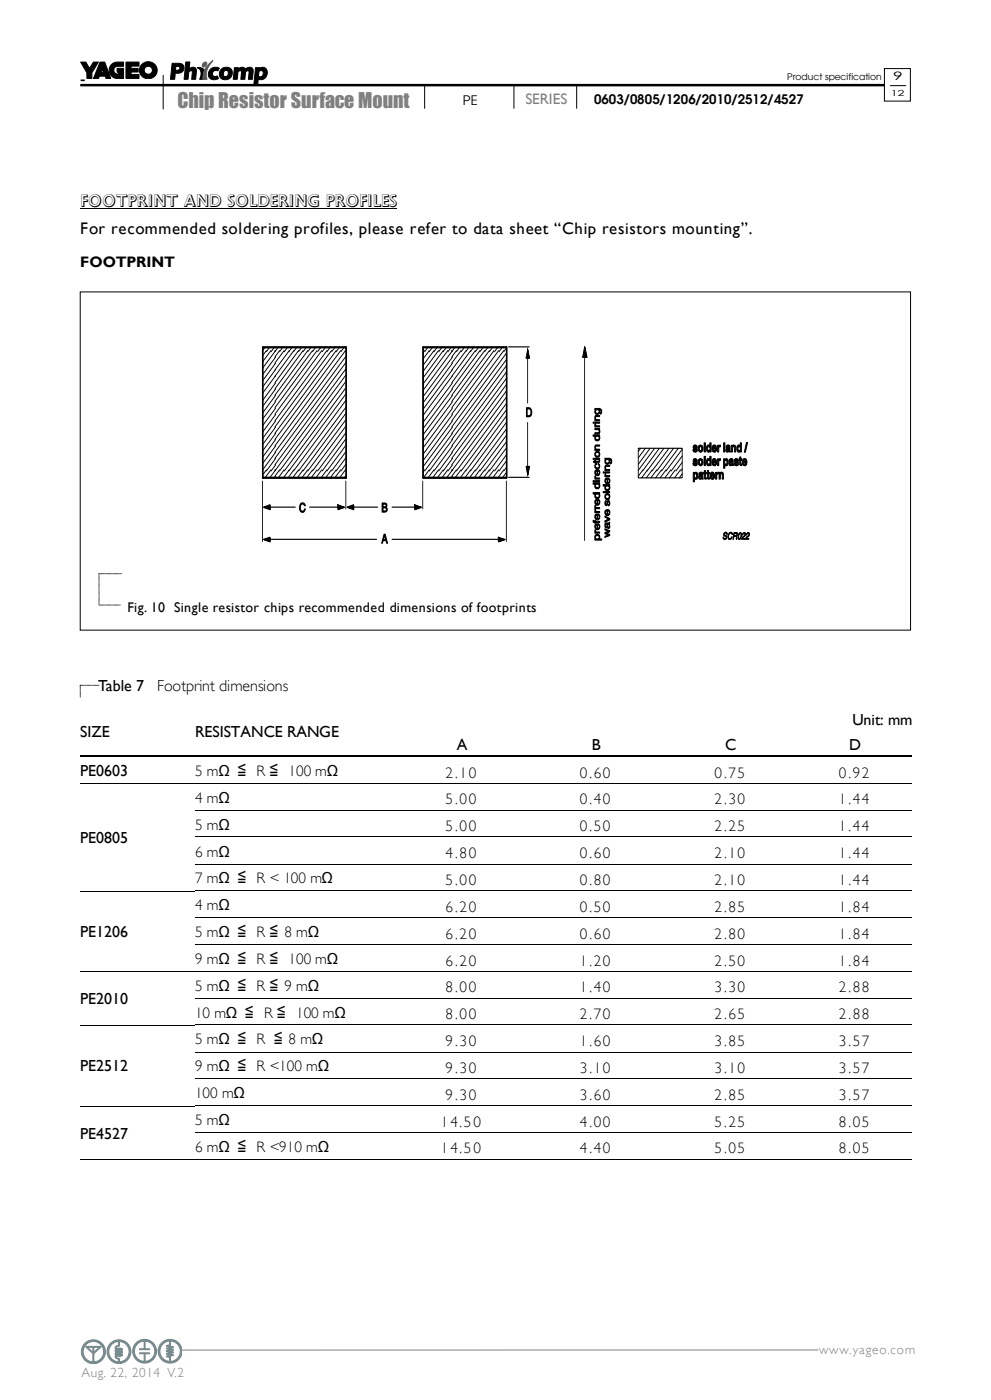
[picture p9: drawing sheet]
<svg xmlns="http://www.w3.org/2000/svg" width="210mm" height="297mm" viewBox="0 0 210 297" stroke-linecap="round" stroke-linejoin="round" font-family="sans-serif">
<path d="M173.4 286.4h-140" fill="none" stroke="#808080" stroke-width=".21"/>
<g fill="#fff" stroke="#fff" stroke-width=".21">
<path d="M34.2 285a2.46 2.46 0 0 1 2.4-.8 2.46 2.46 0 0 1 1.8 1.8 2.75 2.75 0 0 1-.7 2.6 2.53 2.53 0 0 1-3.4-.1 2.53 2.53 0 0 1-.1-3.5z" fill-rule="evenodd"/>
<circle cx="30.6" cy="286.7" r="2.53"/>
<circle cx="25.2" cy="286.8" r="2.53"/>
<circle cx="19.8" cy="286.8" r="2.55"/>
</g>
<g fill="#718e95" stroke="#718e95" stroke-width=".21">
<path d="M24.8 287.5h.9zM24.8 286.9h.9zM24.8 286.3h.9zM25.3 284.6l-.1 1a.44 .44 0 0 0-.5 .6 .95 .95 0 0 1 1.3 .1l-.7 .3-.6-.2-.1 .3a1.09 1.09 0 0 1 1.4 .3l-.7 .2-.6-.2-.1 .3a1.11 1.11 0 0 1 1.4 .2l-.7 .3-.6-.2a.51 .51 0 0 0 .6 .6v.7a2.15 2.15 0 0 0 2.1-2.1 2.15 2.15 0 0 0-2.1-2.2zM23.7 285.3a2.16 2.16 0 0 0-.5 2.3 2.16 2.16 0 0 0 1.9 1.3v-.6a.66 .66 0 0 1-.6-.9l-.1-.8 .1-.3a.57 .57 0 0 1 0-.7 .57 .57 0 0 1 .6-.2v-.8l-.8 .2zM22.7 286.8a2.53 2.53 0 0 1 5 0 2.53 2.53 0 0 1-5 0z" fill-rule="evenodd"/>
<path d="M19.9 285.8v1.1l1.1-1.1zM18.6 285.8l1.1 1.1v-1.1zM18.3 285.2a2.16 2.16 0 0 0-.5 2.3 2.16 2.16 0 0 0 1.9 1.4v-1.7l-1.5-1.5 3.2-.1v.2l-1.5 1.4v1.7a2.17 2.17 0 0 0 1.9-3 2.17 2.17 0 0 0-3.5-.7zM17.3 286.8a2.55 2.55 0 0 1 5 0 2.55 2.55 0 0 1-5 0z" fill-rule="evenodd"/>
<path d="M29.1 285.2a2.15 2.15 0 0 0-.5 2.3 2.15 2.15 0 0 0 2 1.3v-1.6h-1v-.2h2.1v.2h-.9v1.6a2.15 2.15 0 0 0 2-2.1 2.15 2.15 0 0 0-2-2.2v1.6h.9v.2h-2.1v-.2h1v-1.6l-.9 .2zM28.1 286.7a2.55 2.55 0 0 1 5.1 0 2.55 2.55 0 0 1-5.1 0z" fill-rule="evenodd"/>
<path d="M36.1 284.5v.9l-.3 .1 1 .3-.9 .3 .9 .3-.9 .2 .9 .3-.9 .3 .9 .3-1 .3h.3v1a2.15 2.15 0 0 0 2.1-2.1 2.15 2.15 0 0 0-2.1-2.2zM34.5 285.2a2.15 2.15 0 0 0-.5 2.3 2.15 2.15 0 0 0 1.9 1.3v-.8l-.7-.2 1-.3-1-.3 1-.3-1-.3 1-.2-1-.3 1-.3-.9-.2 .6-.3v-.8l-.8 .2zM34.2 285a2.46 2.46 0 0 1 2.4-.8 2.46 2.46 0 0 1 1.8 1.8 2.75 2.75 0 0 1-.7 2.6 2.53 2.53 0 0 1-3.4-.1 2.53 2.53 0 0 1-.1-3.5z" fill-rule="evenodd"/>
</g>
<g fill="#fff">
<path d="M148.6 15h38.2v6.2h-38.2z" fill-rule="evenodd"/>
<path d="M187.5 14.6h5.5v6.8h-5.5z" fill-rule="evenodd"/>
</g>
<g fill="none" stroke="#000" stroke-width=".21">
<path d="M34.6 16v7.1M90 18v5M108.9 18v5M122.2 18v5M187.5 14.6h5.5v6.8h-5.5zM188.7 18.2h3.3M17 44.2h67M17 61.9h176v71.8h-176zM56.3 73.6l-.7 .8M56.5 74.4l-.9 1.1M57.2 73.6l-.7 1M57.4 74.4l-1.8 2.4"/>
<path d="M58.2 73.6l-.7 1M58.3 74.4h.1M58.4 74.4l-2.8 3.8M58.4 75.7l-2.8 3.8M58.4 77l-2.8 3.8M58.4 78.4l-2.8 3.8M58.4 79.7l-2.8 3.8M59 73.6l-.7 1M59.3 74.4l-1 1.3M60 73.6l-.7 1M60.2 74.4l-1.9 2.6M61 73.6l-.7 1"/>
<path d="M61.3 74.4l-3 4.1M62 73.6l-.8 1M62.3 74.4l-4 5.5M63 73.6l-.8 1M63.3 74.4l-5 6.8M64 73.6l-.7 1M64.2 74.4l-5.9 8.1M65 73.6l-.8 1M65.2 74.4l-6.9 9.5M66 73.6l-.8 1M66.2 74.4l-7.9 10.8M67 73.6l-.8 1"/>
<path d="M67.2 74.4l-8.9 12.1M68.1 73.6l-.8 1M68.2 74.4l-9.9 13.5M69 73.6l-.7 1M69.3 74.4l-11 14.9M70 73.6l-.7 1M70.3 74.4l-12 16.2M71 73.6l-.7 1M71.3 74.4l-13 17.5M72 73.6l-.7 1M72.2 74.4l-13.9 18.8M73 73.6l-.7 1"/>
<path d="M73.2 74.4l-14.9 20.2M73.3 76.9l-15 20.4M73.3 79.6l-16 21.7M73.3 74.5l-.1 .1M73.3 75.6l-15 20.4M73.3 78.3l-15 20.3M89.8 73.6l-.2 .2M90 74.4l-.4 .5M90.8 73.6l-.8 1M91 74.4l-1.4 1.8M91.7 73.6l-.7 1M92 74.4l-2.4 3.2"/>
<path d="M92.7 73.6l-.7 1M92.9 74.4l-3.3 4.5M93.7 73.6l-.7 1M94 74.4l-4.4 5.9M94.7 73.6l-.7 1M94.9 74.4l-5.3 7.2M95.7 73.6l-.7 1M95.7 74.4h.1M95.9 75.7l-6.3 8.6M95.9 77l-6.3 8.6M95.9 78.4l-6.3 8.5M95.9 79.7l-6.3 8.5"/>
<path d="M96.5 73.6l-6.9 9.3M96.8 74.4l-1.1 1.3M97.5 73.6l-.7 1M97.7 74.4l-2 2.6M98.5 73.6l-.7 1M98.8 74.4l-3.1 4.1M99.5 73.6l-.8 1M99.8 74.4l-4.1 5.5M100.5 73.6l-.8 1M100.8 74.4l-5.1 6.8M101.5 73.6l-.7 1M101.7 74.4l-6 8.1"/>
<path d="M102.5 73.6l-.8 1M102.7 74.4l-7 9.5M103.5 73.6l-.8 1M103.7 74.4l-8 10.8M104.5 73.6l-.8 1M104.7 74.4l-9 12.1M105.6 73.6l-.8 1M105.7 74.4l-10 13.5M106.5 73.6l-.7 1M106.8 74.4l-11.1 14.9M107.3 77.6l-11.6 15.6M107.3 79l-11.6 15.6"/>
<path d="M107.3 73.9l-.5 .7M107.3 74.9l-11.6 15.7M107.3 76.3l-11.6 15.6M107.8 73.6h4.4M111.8 74.2l.4 1.7h-.7zM111.8 73.9v11.6M123.9 73.5l.5 2.2h-.9zM123.9 73.7v40.9M56.5 99.7l-.9 1.1M57.4 99.7l-1.1 1.6M58.3 99.7h.1M58.4 81.2l-2.8 3.8"/>
<path d="M58.4 82.5l-2.8 3.8M58.4 83.9l-2.8 3.8M58.4 85.2l-2.8 3.8M58.4 86.6l-2.8 3.8M58.4 87.9l-2.8 3.8M58.4 89.3l-2.8 3.8M58.4 90.6l-2.8 3.8M58.4 91.9l-2.8 3.8M58.4 93.2l-2.8 3.8M58.4 94.6l-2.8 3.8M58.4 96l-2.8 3.7M58.4 97.3l-1.9 2.6"/>
<path d="M58.4 98.6l-.9 1.3M59.3 99.7l-1 1.3M60.2 99.7l-1.1 1.6M61.3 99.7l-1.2 1.6M62.3 99.7l-1.2 1.6M63.3 99.7l-1.2 1.6M64.2 99.7l-1.1 1.6M65.2 99.7l-1.1 1.6M66.2 99.7l-1.1 1.6M67.2 99.7l-1.2 1.6M68.2 99.7l-1.2 1.6M69.3 99.7l-1.2 1.6"/>
<path d="M70.3 99.7l-1.2 1.6M71.3 99.7l-1.2 1.6M72.2 99.7l-1.2 1.6M73.2 99.7l-1.1 1.6M73.3 80.9l-14 19M73.3 82.3l-13 17.6M73.3 83.6l-12.1 16.3M73.3 84.9l-11.1 15M73.3 86.4l-10 13.5M73.3 87.7l-9.1 12.2M73.3 89.1l-8.1 10.8M73.3 90.4l-7.1 9.5"/>
<path d="M73.3 91.8l-6 8.1M73.3 93.1l-5 6.8M73.3 94.5l-4 5.4M73.3 95.8l-3 4.1M73.3 97.1l-2 2.8M73.3 98.5l-1 1.4M73.3 99.8l-.1 .1M90 99.7l-.4 .5M91 99.7l-1.2 1.6M92 99.7l-1.2 1.6M92.9 99.7l-1.1 1.6M94 99.7l-1.2 1.6"/>
<path d="M94.9 99.7l-1.2 1.6M95.7 99.7h.1M95.9 81.2l-6.3 8.5M95.9 82.5l-6.3 8.5M95.9 83.9l-6.3 8.4M95.9 85.2l-6.3 8.5M95.9 86.6l-6.3 8.5M95.9 87.9l-6.3 8.6M95.9 89.3l-6.3 8.5M95.9 90.6l-6.3 8.5M95.9 91.9l-5.9 8M95.9 93.2l-4.9 6.7"/>
<path d="M95.9 94.6l-3.9 5.3M95.9 96l-2.9 3.9M95.9 97.3l-1.9 2.6M95.9 98.6l-.9 1.3M96.8 99.7l-1.1 1.3M97.7 99.7l-1.2 1.6M98.8 99.7l-1.2 1.6M99.8 99.7l-1.2 1.6M100.8 99.7l-1.2 1.6M101.7 99.7l-1.1 1.6M102.7 99.7l-1.1 1.6M103.7 99.7l-1.1 1.6"/>
<path d="M104.7 99.7l-1.2 1.6M105.7 99.7l-1.2 1.6M106.8 99.7l-1.2 1.6M107.3 81.6l-11.6 15.7M107.3 83l-11.6 15.6M107.3 84.3l-12.6 17M107.3 80.3l-11.6 15.7M107.3 85.6l-10.5 14.3M107.3 87l-9.5 12.9M107.3 88.3l-8.6 11.6M107.3 89.6l-7.6 10.3M107.3 91l-6.5 8.9"/>
<path d="M107.3 92.4l-5.6 7.5M107.3 93.8l-4.6 6.1M107.3 95.1l-3.6 4.8M107.3 96.5l-2.5 3.4M107.3 97.8l-1.5 2.1M107.3 99.2l-.5 .7M111.5 98.9h.7l-.4 1.8zM111.8 89.6v11.4M135.3 95.1h9.3v6.3h-9.3zM135.8 95.1l-.5 .7M136.3 99.7l-1 1.3M136.8 95.1l-1.5 2"/>
<path d="M137.3 99.7l-1.3 1.7M137.8 95.1l-2.5 3.4M138.3 99.7l-1.3 1.7M138.8 95.1l-3.5 4.7M139.2 99.7l-1.2 1.7M139.8 95.1l-3.6 4.8M140.2 99.7l-1.2 1.7M140.7 95.1l-3.5 4.8M141.2 99.7l-1.3 1.7M141.8 95.1l-3.6 4.8M142.2 99.7l-1.3 1.7M142.8 95.1l-3.6 4.8"/>
<path d="M143.1 99.7l-1.2 1.7M143.8 95.1l-3.6 4.8M144.2 99.7l-1.2 1.7M144.6 95.3l-3.4 4.6M144.6 96.7l-2.3 3.2M144.6 98.1l-1.3 1.8M144.6 99.5l-.3 .4M55.6 102.1v12.8M55.8 107.6h6.8M55.8 114.4h24M55.9 107.6l1.3-.5v.9zM55.9 114.4l1.3-.4v.9z"/>
<path d="M58.4 101l-.1 .3M65.6 107.6h7.5M71.6 107.1l1.3 .5-1.3 .4zM73.3 102.1v5.9M73.3 100.9l-.2 .4M73.6 107.6h6.5M73.6 107.6l1.3-.5v.9zM83.1 107.6h6.3M83.1 114.4h24M87.9 107.1l1.3 .5-1.3 .4zM89.6 102.1v5.9M95.9 101l-.2 .3"/>
<path d="M105.6 114l1.3 .4-1.3 .5zM107.3 102.1v12.8M107.3 100.2l-.7 1.1M107.8 101.3h4.4M144.6 100.5l-.6 .9M25.7 121.7h-4.7v6.7h4.6M21 145.4h-4v2.5M17 160.2h24.3M17 160.6h24.3M17 166.3h24.3M41.3 171.9h42.4M41.3 177.6h42.4"/>
<path d="M41.4 166.3h42.3M41.8 160.2h41.9M41.8 160.6h41.9M83.8 166.3h28.3M83.8 171.9h28.3M83.8 177.6h28.3M84.2 160.2h27.9M84.2 160.6h27.9M112.2 166.3h28.5M112.2 171.9h28.5M112.2 177.6h28.5M112.7 160.2h28"/>
<path d="M112.7 160.6h28M140.8 166.3h28.3M140.8 171.9h28.3M140.8 177.6h28.3M141.2 160.2h27.9M141.2 160.6h27.9M169.2 166.3h24.2M169.2 171.9h24.2M169.2 177.6h24.2M169.7 160.2h23.7M169.7 160.6h23.7M17 189h24.3"/>
<path d="M41.3 183.3h42.4M41.3 189h42.4M41.3 194.8h42.4M83.8 183.3h28.3M83.8 189h28.3M83.8 194.8h28.3M112.2 183.3h28.5M112.2 189h28.5M112.2 194.8h28.5M140.8 183.3h28.3M140.8 189h28.3M140.8 194.8h28.3"/>
<path d="M169.2 183.3h24.2M169.2 189h24.2M169.2 194.8h24.2M17 206.2h24.3M17 217.5h24.3M41.3 200.4h42.4M41.3 211.8h42.4M41.3 217.4h42.4M41.4 206.2h42.3M83.8 200.4h28.3M83.8 206.2h28.3M83.8 211.8h28.3"/>
<path d="M83.8 217.4h28.3M112.2 200.4h28.5M112.2 206.2h28.5M112.2 211.8h28.5M112.2 217.4h28.5M140.8 200.4h28.3M140.8 206.2h28.3M140.8 211.8h28.3M140.8 217.4h28.3M169.2 200.4h24.2M169.2 206.2h24.2M169.2 211.8h24.2"/>
<path d="M169.2 217.4h24.2M17 234.7h24.3M41.3 223.2h42.4M41.3 228.9h42.4M41.3 234.6h42.4M83.8 223.2h28.3M83.8 228.9h28.3M83.8 234.6h28.3M112.2 223.2h28.5M112.2 228.9h28.5M112.2 234.6h28.5M140.8 223.2h28.3"/>
<path d="M140.8 228.9h28.3M140.8 234.6h28.3M169.2 223.2h24.2M169.2 228.9h24.2M169.2 234.6h24.2M17 246h24.3M41.3 240.3h42.4M41.4 246h42.3M83.8 240.3h28.3M83.8 246h28.3M112.2 240.3h28.5M112.2 246h28.5"/>
<path d="M140.8 240.3h28.3M140.8 246h28.3M169.2 240.3h24.2M169.2 246h24.2"/>
</g>
<g fill="#595959" stroke="#595959" stroke-width=".21">
<path d="M43.2 13.3a.39 .39 0 0 1 .6 0 .39 .39 0 0 1-.1 .6 .44 .44 0 0 1-.7 .3 .44 .44 0 0 1 .1-.8z"/>
<path d="M44.4 13.5l.7-.6a4 4 0 0 0-1.3 3.7l.1 .2h-.9a3.9 3.9 0 0 1 1.4-3.3z"/>
</g>
<g fill="#000" stroke="#000" stroke-width=".21">
<path d="M17.1 13.2h1.1l.8 1.3 .8-1.3h1.1l-1.4 2.3v1.1h-1.1v-1.1zM23.6 13.7l.8-.5h1.8v.9h-1.3a.82 .82 0 0 0-.8 .9 .82 .82 0 0 0 1 .7v-.4h-.3v-.8h1.4v2.1h-1.4a1.75 1.75 0 0 1-1.5-1 1.75 1.75 0 0 1 .3-1.9zM26.7 13.2h2.8v.8h-1.7v.5h1.5v.8h-1.5v.5h1.7v.8h-2.8zM36.5 13.4h1.3a1.07 1.07 0 0 1 1.2 1.1 1.07 1.07 0 0 1-1.3 1h-.4l.1-.6 .6-.2a.39 .39 0 0 0 .1-.4 .39 .39 0 0 0-.5-.2h-.3l-.3 2.7h-.9zM39.4 13.1h.8l-.1 1.5a.84 .84 0 0 1 1-.3 .84 .84 0 0 1 .5 .9l-.1 1.6h-.9l.2-1.4a.38 .38 0 0 0-.3-.4 .38 .38 0 0 0-.5 .2l-.1 1.6h-.9zM41.8 14.3a1.44 1.44 0 0 1 1.7 2l-.1 .5h-1.1a1.73 1.73 0 0 0-.5-2.5zM44.6 14.6a1.63 1.63 0 0 1 1.9-.1l-.3 .5a.68 .68 0 0 0-1 0 .68 .68 0 0 0 0 .9 .68 .68 0 0 0 .9 .2l.2 .6a1.31 1.31 0 0 1-1.9-.2 1.31 1.31 0 0 1 .2-1.9zM49.7 14.4h.8v.3a.91 .91 0 0 1 1.5 0 .91 .91 0 0 1 .9-.5 .91 .91 0 0 1 .8 .7l-.2 1.9h-.8l.1-1.4a.38 .38 0 0 0-.3-.4 .38 .38 0 0 0-.4 .2l-.2 1.6h-.9l.2-1.4a.38 .38 0 0 0-.3-.4 .38 .38 0 0 0-.4 .2l-.2 1.6h-.9zM54.2 14.4h.8l-.1 .1a1.11 1.11 0 0 1 1.5 .1 1.11 1.11 0 0 1 .1 1.5 1.3 1.3 0 0 1-1.6 .7l.1-.5a.68 .68 0 0 0 .8-.5 .68 .68 0 0 0-.4-.8l-.5 .1-.3 3h-.8zM111.9 74.2l.3 1.8h-.6zM124 73.6l.4 2.2h-.8zM111.6 99h.6l-.3 1.8z"/>
<path d="M125.8 97.9h.3v-.3h.1v.3h.8l.1-.3v.4l-.9 .1v.2l-.4-.2zM126.2 94.5l.9-.1v.2h-.7l-.2 .3 .3 .4h.6v.2h-1v-.2h.1l-.1-.3zM126.2 88.2l.9-.1v.3h-.7l-.2 .2 .3 .4h.6v.3h-1v-.3h.1l-.1-.2zM126.2 98.4l.3-.1v.2a.38 .38 0 0 0-.3 .4 .38 .38 0 0 0 .3 .4h.3l.2-.3-.3-.7a.6 .6 0 0 1 .4 .8 .6 .6 0 0 1-.9 .3l-.1-.3zM126.1 89.9h.1l.2 .4h.7v.3h-1v-.3h.1zM126.1 90.9h1v.2h-.1l.2 .3-.2 .6h-.9v-.2h.7l.2-.2-.1-.4-.8-.1zM128.3 98.8l1-.1v.2h-.8l-.2 .3 .3 .4h.7v.2h-1.1v-.2h.2l-.2-.3zM147 94.6l.4-.2 .3 .2 .1 .3h-.3l-.1-.2h-.1a.32 .32 0 0 0 .1 .3 .32 .32 0 0 0 .3 .1 .49 .49 0 0 1 .1 .5 .49 .49 0 0 1-.4 .3l-.4-.1-.2-.4h.3l.2 .3 .3-.2a.78 .78 0 0 1-.6-.9zM147 97.5l.4-.2 .3 .2 .1 .3h-.3l-.1-.2h-.1a.32 .32 0 0 0 0 .3 .32 .32 0 0 0 .4 .1l.1 .6a.5 .5 0 0 1-.6 .2 .5 .5 0 0 1-.4-.5h.3l.2 .2 .3-.1a.78 .78 0 0 1-.6-.9zM149.2 94h.3v1.9h-.3zM149.2 96.8h.3v2h-.3zM149.3 99.8h.2v.4h.2v.3h-.2v.7l.2 .2v.2l-.4-.1v-1h-.2z"/>
<path d="M149.9 99.8h.3v.4h.2v.3h-.2v.7l.2 .2v.2l-.5-.1v-1h-.1zM152.1 94.5h.2v.2l.4-.3v.4l-.3 .2v.9h-.3zM152.1 97.3h.2v.3l.4-.3v.4l-.3 .2v.9h-.3zM153.4 94h.3v1.9h-.3zM155 94.5h.3v.2l.2-.3 .4 .2 .1 1.3h-.3l-.1-1.1-.3 .1v1h-.3zM155.7 97.5l.5-.2 .3 .2v.3h-.2l-.1-.2h-.2a.32 .32 0 0 0 .1 .3 .32 .32 0 0 0 .3 .1l.1 .6a.5 .5 0 0 1-.6 .2 .5 .5 0 0 1-.3-.5h.3a.21 .21 0 0 0 .2 .2 .21 .21 0 0 0 .2-.1 .78 .78 0 0 1-.6-.9zM156.8 96.9h.2v.4h.3v.3h-.3v.8l.3 .1v.3l-.5-.2v-1h-.2zM158.2 93.9h.3l-.5 2h-.2zM56 107.7l1.3-.5v.9zM56 114.5l1.3-.4v.9zM63.8 106.8l.3-.1 .3 .1 .3 .5h-.2l-.3-.4a.54 .54 0 0 0-.5 .6l.1 .7a.43 .43 0 0 0 .5 .3 .43 .43 0 0 0 .3-.5h.1a.6 .6 0 0 1-.3 .6 .6 .6 0 0 1-.7-.1 1.56 1.56 0 0 1 .1-1.7zM71.7 107.2l1.3 .5-1.3 .4z"/>
<path d="M73.7 107.7l1.3-.5v.9zM88 107.2l1.3 .5-1.3 .4zM105.7 114.1l1.3 .4-1.3 .5zM125.7 110.4l.2 .2h.2v-.2h.1v.2h.9v.2h-.9v.2h-.1v-.2l-.4-.1zM126.1 112.4h.1l.2 .5h.7v.2h-1v-.2h.1zM126.1 108.1h.1l.2 .4h.7v.3h-1v-.3h.1zM126.1 107.2h.1l.2 .5h.7v.2h-1v-.2h.1zM126.1 101h.1l.2 .4h.7v.2h-1v-.2h.1zM127.8 104.3h1.5v.2h-1.5zM128.2 112.2l1.1 .4v.2l-.8 .3 .8 .3v.2l-1.1 .4v-.2l.8-.3-.8-.3v-.2l.8-.3-.8-.3zM128.3 106.3l.2-.1-.2 .4 .2 .5 .3-.9a.59 .59 0 0 1 .5 .5 .59 .59 0 0 1-.4 .6l.2-.5v-.3l-.1-.1-.1 .1-.1 .6-.3 .2-.3-.4zM128.2 100.5h.2l.1 .4h.8v.2h-1.1v-.2h.2z"/>
<path d="M128.2 109.5l1.1 .5v.3l-1.1 .5v-.3l.8-.4-.8-.4zM151.7 100.2h.2v.3l.4-.3v.4l-.4 .1v.9h-.2zM152.4 100.2h.3v.3l.2-.3 .4 .1 .1 1.3h-.3l-.1-1.1-.3 .2v.9h-.3zM153.5 113.1l.2-.2 .4 .1 .1 .4-.3-.3-.3 .1-.1 .3 .4 .1a.44 .44 0 0 1 0 .8 .44 .44 0 0 1-.7-.4h.2l.1 .3 .4-.1a.45 .45 0 0 0-.5-.6zM154.6 113l.4-.1 .3 .5h-.2v-.2a.63 .63 0 0 0-.6 .3 .63 .63 0 0 0 .1 .7h.2l.4-.3-.2 .3a.4 .4 0 0 1-.4 .3 .4 .4 0 0 1-.3-.4v-.4zM157.5 113.2l.2-.2a.49 .49 0 0 1 .3 .5 .49 .49 0 0 1-.4 .5l-.3 .2h.6v.2h-.7l.7-1-.1-.2h-.2l-.3 .3zM158.3 113.2l.3-.2a.49 .49 0 0 1 .3 .5 .49 .49 0 0 1-.5 .5l-.2 .2h.6l-.1 .2h-.7l.7-1-.1-.2h-.1l-.3 .3z"/>
<path d="M21.2 13.2l-1.4 3.4h1.1l.2-.4h1.2l.2 .4h1l-1.3-3.4zM21.7 14.7l.3 .6h-.6z"/>
<path d="M29.6 14.9a1.85 1.85 0 0 0 3.7 0 1.85 1.85 0 0 0-3.7 0zM30.6 14.9a.86 .86 0 0 1 1.7 0 .86 .86 0 0 1-1.7 0z"/>
<path d="M47.6 15a.64 .64 0 0 1 .8 .4 .64 .64 0 0 1-.4 .8 .65 .65 0 0 1-.7-.4 .65 .65 0 0 1 .3-.8zM46.9 14.7a1.38 1.38 0 0 0 .7 2.3 1.38 1.38 0 0 0 1.6-1.8 1.36 1.36 0 0 0-2.3-.5z"/>
<path d="M55.7 73.7v.1h17.7v-.1v27.7v-.2h-17.7v.2zM55.6 73.6v27.9h17.9v-27.9z"/>
<path d="M89.7 73.7v.1h17.7v-.1v27.7v-.2h-17.7v.2zM89.6 73.6v27.9h17.9v-27.9z"/>
<path d="M111.6 86.5v1.9a.98 .98 0 0 0 1.2-.9 .98 .98 0 0 0-1.2-1zM111.7 86.7l.7 .1a1.07 1.07 0 0 1-.1 1.4h-.6z"/>
<path d="M125.7 92.3v.2h.5a.56 .56 0 0 0 0 .8 .56 .56 0 0 0 .7 .1l.3-.5-.2-.4h.1v-.2zM126.3 92.7l.5-.2a.4 .4 0 0 1 0 .8 .4 .4 0 0 1-.6-.4z"/>
<path d="M126.1 97.2v.3h1v-.3zM125.7 97.2v.3h.2v-.3z"/>
<path d="M126.1 89.6v.2h1v-.2zM125.7 89.6v.2h.2v-.2z"/>
<path d="M126 96.4a.61 .61 0 0 0 1.2 0 .61 .61 0 0 0-1.2 0zM126.3 96.1l.5-.1 .2 .2v.4a.42 .42 0 0 1-.6 .1 .42 .42 0 0 1-.1-.6z"/>
<path d="M126.2 87.3a.4 .4 0 0 1 .8 0 .4 .4 0 0 1-.8 0zM126.1 86.7v.2h.1a.58 .58 0 0 0-.1 .7 .58 .58 0 0 0 .6 .3 .57 .57 0 0 0 .3-.9h.3l.1 .2-.1 .7 .2-.4-.1-.7-.3-.1z"/>
<path d="M126.1 99.9a.74 .74 0 0 0 .4 1 .65 .65 0 0 0 .6-.5 .65 .65 0 0 0-.3-.7l.2 .8-.3 .2v-1zM126.3 99.9h.2v.8l-.3-.2z"/>
<path d="M128.3 97.9a.4 .4 0 0 1 .8 0 .4 .4 0 0 1-.8 0zM128.2 97.2v.3h.2a.59 .59 0 0 0-.2 .6 .59 .59 0 0 0 .6 .4 .58 .58 0 0 0 .3-1h.3l.1 .2-.1 .7 .3-.3-.2-.7-.2-.2z"/>
<path d="M148.1 94.6l-.1 .2a.8 .8 0 0 0 .6 1.1 .8 .8 0 0 0 .5-.8 .8 .8 0 0 0-.7-.7zM148.3 94.9l.1-.1a.43 .43 0 0 1 .3 .4 .43 .43 0 0 1-.3 .4z"/>
<path d="M148.1 97.5l-.1 .1a.8 .8 0 0 0 .6 1.2 .8 .8 0 0 0 .5-.8 .8 .8 0 0 0-.7-.7zM148.3 97.7l.1-.1a.44 .44 0 0 1 .3 .5 .44 .44 0 0 1-.3 .4z"/>
<path d="M150.4 94v.6l-.2-.2a.84 .84 0 0 0-.5 .8 .84 .84 0 0 0 .5 .7l.2-.2 .1 .2h.2v-1.9zM150.2 94.8a.43 .43 0 0 1 .3 .4 .43 .43 0 0 1-.3 .4l-.2-.4z"/>
<path d="M150.4 96.8v.7l-.2-.2a.84 .84 0 0 0-.5 .8 .84 .84 0 0 0 .5 .7l.2-.2 .1 .2h.2v-2zM150.2 97.6a.43 .43 0 0 1 .3 .5 .43 .43 0 0 1-.3 .4l-.2-.4z"/>
<path d="M151 94.6a.89 .89 0 0 0 .3 1.3h.4l.2-.4-.5 .1-.2-.3h.7v-.3l-.3-.5-.4-.1zM151.2 94.8h.3l.1 .2h-.4z"/>
<path d="M151 97.5a.85 .85 0 0 0 .4 1.3h.3l.2-.4-.5 .1-.2-.4h.7v-.2l-.4-.6zM151.2 97.7l.3-.1 .1 .3h-.4z"/>
<path d="M153.8 97.6l.3 .2-.1 .7-.3-.1-.1-.2zM153.4 97.3v2h.3v-.7l.3 .2a.86 .86 0 0 0 0-1.5l-.4 .3v-.3z"/>
<path d="M154 94.6l-.1 .3h.3v-.1l.3 .1a.59 .59 0 0 0-.6 .3 .59 .59 0 0 0 .1 .7h.2l.3-.2v.2h.3v-1.1a.44 .44 0 0 0-.4-.4 .44 .44 0 0 0-.4 .2zM154.2 95.3l.3-.1-.2 .5-.2-.2z"/>
<path d="M154.6 97.5l-.1 .3h.3l.1-.2 .3 .2a.59 .59 0 0 0-.6 .3 .59 .59 0 0 0 .1 .7l.5-.2v.2h.3l-.1-1.1a.45 .45 0 0 0-.3-.4 .45 .45 0 0 0-.5 .2zM154.8 98.2l.4-.1-.1 .4h-.2z"/>
<path d="M156.9 94v.6l-.3-.2a.84 .84 0 0 0-.5 .8 .84 .84 0 0 0 .6 .7l.2-.2v.2h.3v-1.9zM156.6 94.8a.43 .43 0 0 1 .3 .4 .43 .43 0 0 1-.3 .4l-.2-.4z"/>
<path d="M157.5 97.5a.85 .85 0 0 0 .4 1.3h.2l.2-.4-.5 .1-.2-.4h.7v-.2l-.4-.6zM157.7 97.7l.2-.1 .2 .3h-.5z"/>
<path d="M81.2 106.9l.6 .1-.1 .5h-.5zM81 106.7v1.9l.9-.1a.59 .59 0 0 0 0-.9l.1-.3-.1-.5zM81.2 107.7h.4l.3 .2v.3l-.2 .2h-.5z"/>
<path d="M81.4 113.3l-.5 1.9h.2l.1-.5h.6l.1 .5h.3l-.6-1.9zM81.5 113.6l.2 .9h-.4z"/>
<path d="M125.7 104.5v.3h.5a.56 .56 0 0 0 0 .8 .56 .56 0 0 0 .7 .1l.3-.6-.2-.4h.1v-.2zM126.3 104.9l.5-.1a.4 .4 0 0 1 0 .7 .4 .4 0 0 1-.6-.4z"/>
<path d="M125.7 102.4v.3h.5a.56 .56 0 0 0 0 .8 .56 .56 0 0 0 .7 .1l.3-.5-.2-.4h.1v-.3zM126.3 102.8l.5-.1a.4 .4 0 0 1 0 .7 .4 .4 0 0 1-.6-.3z"/>
<path d="M126.1 102v.2h1v-.2zM125.7 102v.2h.2v-.2z"/>
<path d="M126.2 113.9a.4 .4 0 0 1 .8 0 .4 .4 0 0 1-.8 0zM126.2 113.6l-.1 .5 .1 .2h-.1v.3h1.4v-.3h-.4a.6 .6 0 0 0-.2-.9h-.5z"/>
<path d="M126.1 111.4a.69 .69 0 0 0 .7 1 .68 .68 0 0 0 .4-.7 .68 .68 0 0 0-.4-.6l.2 .8-.3 .2v-1zM126.3 111.4h.2v.7l-.3-.2z"/>
<path d="M126.1 109.3a.69 .69 0 0 0 .7 1 .68 .68 0 0 0 .4-.6 .68 .68 0 0 0-.4-.7l.2 .8-.3 .3v-1.1zM126.3 109.3h.2v.8l-.3-.3z"/>
<path d="M126.1 106.2a.69 .69 0 0 0 .7 1 .68 .68 0 0 0 .4-.6 .68 .68 0 0 0-.4-.7l.2 .8-.3 .2v-1zM126.3 106.2h.2v.7l-.3-.2z"/>
<path d="M127.8 102.8v.3h.6a.56 .56 0 0 0-.1 .8 .56 .56 0 0 0 .7 .1l.3-.3v-.4l-.2-.2h.2v-.3zM128.4 103.2l.5-.1a.4 .4 0 0 1 0 .7 .4 .4 0 0 1-.6-.4z"/>
<path d="M128.2 100.1v.2h1.1v-.2zM127.8 100.1v.2h.2v-.2z"/>
<path d="M128.3 111v.9l.2 .1-.2-.6 .3-.2 .2 .8 .3 .1 .2-.4-.2-.5 .2-.4-.2 .2zM128.7 111.2l.4 .1-.1 .6-.2-.1z"/>
<path d="M128.1 105.4a.65 .65 0 0 0 1.3 0 .65 .65 0 0 0-1.3 0zM128.4 105.1l.5-.1 .2 .2v.3a.42 .42 0 0 1-.6 .2 .42 .42 0 0 1-.1-.6z"/>
<path d="M128.3 108.4a.69 .69 0 0 0 .6 1 .68 .68 0 0 0 .4-.6 .68 .68 0 0 0-.4-.7l.2 .8-.3 .3v-1.1zM128.5 108.4h.2v.8l-.3-.3z"/>
<path d="M128.3 101.6a.68 .68 0 0 0 .6 1.1 .68 .68 0 0 0 .4-.7 .68 .68 0 0 0-.4-.6l.2 .8-.3 .2v-1zM128.5 101.7l.2-.1v.8l-.3-.2z"/>
<path d="M147.4 100.5l.2 .2-.1 .7-.2-.1-.1-.2zM146.9 100.2v2h.3v-.7l.3 .2a.87 .87 0 0 0 0-1.5l-.3 .3v-.3z"/>
<path d="M148.2 100.3l-.1 .4h.3l.1-.2 .2 .2a.59 .59 0 0 0-.5 .3 .59 .59 0 0 0 0 .6l.2 .1 .3-.2 .1 .1h.3l-.1-1a.44 .44 0 0 0-.3-.4 .44 .44 0 0 0-.5 .1zM148.4 101.1l.3-.1-.1 .4h-.2z"/>
<path d="M150.6 100.3a.85 .85 0 0 0 .4 1.4l.5-.5-.6 .2-.1-.4h.7v-.3l-.4-.5zM150.8 100.6l.3-.1 .1 .3h-.4z"/>
<path d="M155.6 113l-.3 1.4h.2l.1-.6h.4v.6h.2l-.1-.7 .2-.6zM155.7 113.2h.4l.1 .3-.6 .1z"/>
<path d="M156.8 113.2h.2v.5l-.3 .6-.1-.6zM156.7 113.1a1.37 1.37 0 0 0-.1 1.3l.1 .1a.96 .96 0 0 0 .2-1.5z"/>
</g>
<path d="M17 18.1h170.4" fill="none" stroke="#000" stroke-width=".53"/>
<g fill="#000">
<path d="M41.3 160.2h.5v.1h-.5z" fill-rule="evenodd"/>
<path d="M41.3 160.5h.5v.2h-.5z" fill-rule="evenodd"/>
<path d="M41.3 166.3h.1z" fill-rule="evenodd"/>
<path d="M83.7 160.2h.5v.1h-.5z" fill-rule="evenodd"/>
<path d="M83.7 160.5h.5v.2h-.5z" fill-rule="evenodd"/>
<path d="M83.7 166.3h.1z" fill-rule="evenodd"/>
<path d="M83.7 171.8l.1 .1z" fill-rule="evenodd"/>
<path d="M83.7 177.5l.1 .1z" fill-rule="evenodd"/>
<path d="M112.1 160.2h.6v.1h-.6z" fill-rule="evenodd"/>
<path d="M112.1 160.5h.6v.2h-.6z" fill-rule="evenodd"/>
<path d="M112.1 166.3h.1z" fill-rule="evenodd"/>
<path d="M112.1 171.8l.1 .1z" fill-rule="evenodd"/>
<path d="M112.1 177.5l.1 .1z" fill-rule="evenodd"/>
<path d="M140.7 160.2h.5v.1h-.5z" fill-rule="evenodd"/>
<path d="M140.7 160.5h.5v.2h-.5z" fill-rule="evenodd"/>
<path d="M140.7 166.3h.1z" fill-rule="evenodd"/>
<path d="M140.7 171.8l.1 .1z" fill-rule="evenodd"/>
<path d="M140.7 177.5l.1 .1z" fill-rule="evenodd"/>
<path d="M169.1 160.2h.6v.1h-.6z" fill-rule="evenodd"/>
<path d="M169.1 160.5h.6v.2h-.6z" fill-rule="evenodd"/>
<path d="M169.1 166.3h.1z" fill-rule="evenodd"/>
<path d="M169.1 171.8l.1 .1z" fill-rule="evenodd"/>
<path d="M169.1 177.5l.1 .1z" fill-rule="evenodd"/>
<path d="M83.7 183.3l.1 .1z" fill-rule="evenodd"/>
<path d="M83.7 189h.1z" fill-rule="evenodd"/>
<path d="M83.7 194.7l.1 .1z" fill-rule="evenodd"/>
<path d="M112.1 183.3l.1 .1z" fill-rule="evenodd"/>
<path d="M112.1 189h.1z" fill-rule="evenodd"/>
<path d="M112.1 194.7l.1 .1z" fill-rule="evenodd"/>
<path d="M140.7 183.3l.1 .1z" fill-rule="evenodd"/>
<path d="M140.7 189h.1z" fill-rule="evenodd"/>
<path d="M140.7 194.7l.1 .1z" fill-rule="evenodd"/>
<path d="M169.1 183.3l.1 .1z" fill-rule="evenodd"/>
<path d="M169.1 189h.1z" fill-rule="evenodd"/>
<path d="M169.1 194.7l.1 .1z" fill-rule="evenodd"/>
<path d="M41.3 206.1l.1 .1z" fill-rule="evenodd"/>
<path d="M83.7 200.4l.1 .1z" fill-rule="evenodd"/>
<path d="M83.7 206.1l.1 .1z" fill-rule="evenodd"/>
<path d="M83.7 211.7l.1 .1z" fill-rule="evenodd"/>
<path d="M83.7 217.4l.1 .1z" fill-rule="evenodd"/>
<path d="M112.1 200.4l.1 .1z" fill-rule="evenodd"/>
<path d="M112.1 206.1l.1 .1z" fill-rule="evenodd"/>
<path d="M112.1 211.7l.1 .1z" fill-rule="evenodd"/>
<path d="M112.1 217.4l.1 .1z" fill-rule="evenodd"/>
<path d="M140.7 200.4l.1 .1z" fill-rule="evenodd"/>
<path d="M140.7 206.1l.1 .1z" fill-rule="evenodd"/>
<path d="M140.7 211.7l.1 .1z" fill-rule="evenodd"/>
<path d="M140.7 217.4l.1 .1z" fill-rule="evenodd"/>
<path d="M169.1 200.4l.1 .1z" fill-rule="evenodd"/>
<path d="M169.1 206.1l.1 .1z" fill-rule="evenodd"/>
<path d="M169.1 211.7l.1 .1z" fill-rule="evenodd"/>
<path d="M169.1 217.4l.1 .1z" fill-rule="evenodd"/>
<path d="M83.7 223.2h.1z" fill-rule="evenodd"/>
<path d="M83.7 228.8l.1 .1z" fill-rule="evenodd"/>
<path d="M83.7 234.6l.1 .1z" fill-rule="evenodd"/>
<path d="M112.1 223.2h.1z" fill-rule="evenodd"/>
<path d="M112.1 228.8l.1 .1z" fill-rule="evenodd"/>
<path d="M112.1 234.6l.1 .1z" fill-rule="evenodd"/>
<path d="M140.7 223.2h.1z" fill-rule="evenodd"/>
<path d="M140.7 228.8l.1 .1z" fill-rule="evenodd"/>
<path d="M140.7 234.6l.1 .1z" fill-rule="evenodd"/>
<path d="M169.1 223.2h.1z" fill-rule="evenodd"/>
<path d="M169.1 228.8l.1 .1z" fill-rule="evenodd"/>
<path d="M169.1 234.6l.1 .1z" fill-rule="evenodd"/>
<path d="M41.3 245.9l.1 .1z" fill-rule="evenodd"/>
<path d="M83.7 240.3l.1 .1z" fill-rule="evenodd"/>
<path d="M83.7 245.9l.1 .1z" fill-rule="evenodd"/>
<path d="M112.1 240.3l.1 .1z" fill-rule="evenodd"/>
<path d="M112.1 245.9l.1 .1z" fill-rule="evenodd"/>
<path d="M140.7 240.3l.1 .1z" fill-rule="evenodd"/>
<path d="M140.7 245.9l.1 .1z" fill-rule="evenodd"/>
<path d="M169.1 240.3l.1 .1z" fill-rule="evenodd"/>
<path d="M169.1 245.9l.1 .1z" fill-rule="evenodd"/>
</g>
<text font-size="4.2" fill="#808080" x="37.6" y="23">Chip Resistor Surface Mount</text>
<g font-size="3.6">
<text x="17" y="17.8">-</text>
<text x="17" y="43.9">FOOTPRINT AND SOLDERING PROFILES</text>
<text x="17" y="49.7">For recommended soldering profiles, please refer to data sheet “Chip resistors mounting”.</text>
</g>
<g font-size="3.4">
<text x="20.8" y="146.6">Table 7</text>
<text x="33.3" y="146.6">Footprint dimensions</text>
<text x="180.7" y="153.7">Unit: mm</text>
<text x="17" y="156.4">SIZE</text>
<text x="41.3" y="156.4">RESISTANCE RANGE</text>
<text x="96.8" y="159.1">A</text>
<text x="125.4" y="159.1">B</text>
<text x="153.7" y="159.1">C</text>
<text x="180" y="159.1">D</text>
<text x="17" y="164.7">PE0603</text>
<text x="17" y="178.9">PE0805</text>
<text x="17" y="198.9">PE1206</text>
<text x="17" y="213.1">PE2010</text>
<text x="17" y="227.3">PE2512</text>
<text x="17" y="241.6">PE4527</text>
</g>
<text font-size="3.2" fill="#808080" x="111.4" y="22.1">SERIES</text>
<g font-size="3.2">
<text x="17" y="56.6">FOOTPRINT</text>
<text x="41.3" y="164.6">5 mΩ ≦ R ≦ 100 mΩ</text>
<text x="94.4" y="165">2.10</text>
<text x="122.9" y="165">0.60</text>
<text x="151.4" y="165">0.75</text>
<text x="177.8" y="165">0.92</text>
<text x="41.3" y="170.3">4 mΩ</text>
<text x="94.4" y="170.6">5.00</text>
<text x="122.9" y="170.6">0.40</text>
<text x="151.4" y="170.6">2.30</text>
<text x="177.8" y="170.6">1.44</text>
<text x="41.3" y="176">5 mΩ</text>
<text x="94.4" y="176.3">5.00</text>
<text x="122.9" y="176.3">0.50</text>
<text x="151.4" y="176.3">2.25</text>
<text x="177.8" y="176.3">1.44</text>
<text x="41.3" y="181.7">6 mΩ</text>
<text x="94.4" y="182">4.80</text>
<text x="122.9" y="182">0.60</text>
<text x="151.4" y="182">2.10</text>
<text x="177.8" y="182">1.44</text>
<text x="41.3" y="187.4">7 mΩ ≦ R &lt; 100 mΩ</text>
<text x="94.4" y="187.7">5.00</text>
<text x="122.9" y="187.7">0.80</text>
<text x="151.4" y="187.7">2.10</text>
<text x="177.8" y="187.7">1.44</text>
<text x="41.3" y="193.1">4 mΩ</text>
<text x="94.4" y="193.4">6.20</text>
<text x="122.9" y="193.4">0.50</text>
<text x="151.4" y="193.4">2.85</text>
<text x="177.8" y="193.4">1.84</text>
<text x="41.3" y="198.9">5 mΩ ≦ R ≦ 8 mΩ</text>
<text x="94.4" y="199.1">6.20</text>
<text x="122.9" y="199.1">0.60</text>
<text x="151.4" y="199.1">2.80</text>
<text x="177.8" y="199.1">1.84</text>
<text x="41.3" y="204.5">9 mΩ ≦ R ≦ 100 mΩ</text>
<text x="94.4" y="204.9">6.20</text>
<text x="122.9" y="204.9">1.20</text>
<text x="151.4" y="204.9">2.50</text>
<text x="177.8" y="204.9">1.84</text>
<text x="41.3" y="210.2">5 mΩ ≦ R ≦ 9 mΩ</text>
<text x="41.3" y="215.9">10 mΩ ≦ R ≦ 100 mΩ</text>
<text x="94.4" y="210.5">8.00</text>
<text x="122.9" y="210.5">1.40</text>
<text x="151.4" y="210.5">3.30</text>
<text x="177.8" y="210.5">2.88</text>
<text x="41.3" y="221.6">5 mΩ ≦ R ≦ 8 mΩ</text>
<text x="94.4" y="216.1">8.00</text>
<text x="94.4" y="221.9">9.30</text>
<text x="122.9" y="216.1">2.70</text>
<text x="122.9" y="221.9">1.60</text>
<text x="151.4" y="216.1">2.65</text>
<text x="151.4" y="221.9">3.85</text>
<text x="177.8" y="216.1">2.88</text>
<text x="177.8" y="221.9">3.57</text>
<text x="41.3" y="227.3">9 mΩ ≦ R &lt;100 mΩ</text>
<text x="94.4" y="227.6">9.30</text>
<text x="122.9" y="227.6">3.10</text>
<text x="151.4" y="227.6">3.10</text>
<text x="177.8" y="227.6">3.57</text>
<text x="41.3" y="233">100 mΩ</text>
<text x="94.4" y="233.3">9.30</text>
<text x="122.9" y="233.3">3.60</text>
<text x="151.4" y="233.3">2.85</text>
<text x="177.8" y="233.3">3.57</text>
<text x="41.3" y="238.7">5 mΩ</text>
<text x="93.4" y="239">14.50</text>
<text x="122.9" y="239">4.00</text>
<text x="151.4" y="239">5.25</text>
<text x="177.8" y="239">8.05</text>
<text x="41.3" y="244.4">6 mΩ ≦ R &lt;910 mΩ</text>
<text x="93.4" y="244.7">14.50</text>
<text x="122.9" y="244.7">4.40</text>
<text x="151.4" y="244.7">5.05</text>
<text x="177.8" y="244.7">8.05</text>
</g>
<text font-size="3" x="27" y="129.8">Fig. 10 Single resistor chips recommended dimensions of footprints</text>
<g font-size="2.8">
<text x="98.1" y="22.4">PE</text>
<text x="125.9" y="22.1">0603/0805/1206/2010/2512/4527</text>
</g>
<g font-size="2.8" fill="#7f7f7f">
<text x="173.6" y="287.3">www.yageo.com</text>
<text x="17.3" y="292.1">Aug. 22, 2014 V.2</text>
</g>
<text font-size="2.5" x="189.3" y="17">9</text>
<text font-size="1.9" x="166.9" y="16.9">Product specification</text>
<text font-size="1.8" x="188.8" y="20.4">12</text>
</svg>
